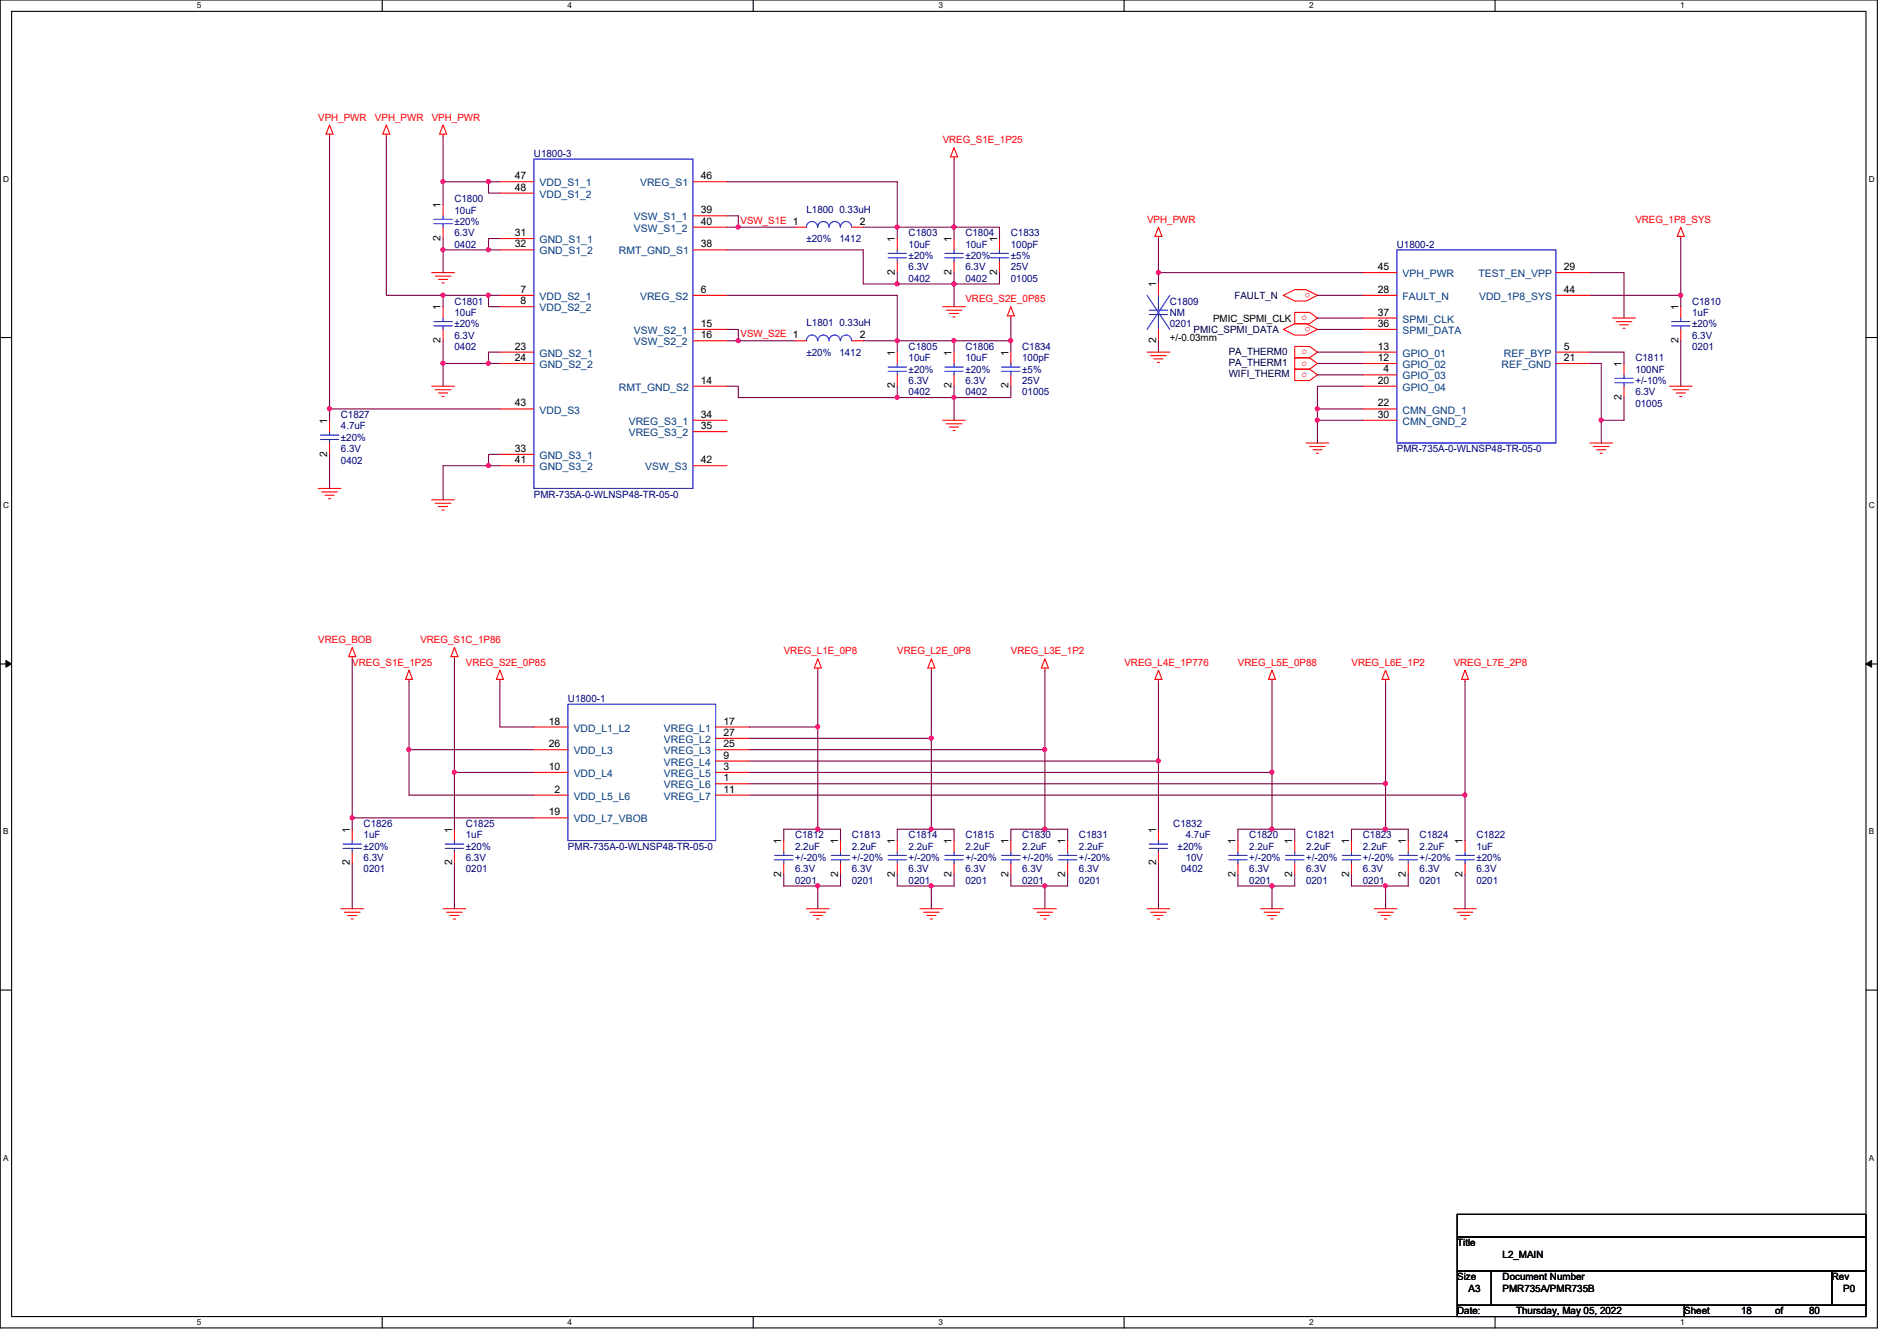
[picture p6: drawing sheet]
<svg xmlns="http://www.w3.org/2000/svg" width="297mm" height="210mm" viewBox="0 0 297 210" stroke-linecap="round" stroke-linejoin="round" font-family="sans-serif">
<path d="M0 0h294v207.9h-294zM1.8 1.8h290.4v204.3h-290.4z" fill="none" stroke="#000" stroke-width=".17"/>
<g fill="#fff">
<path d="M30.8 .2h.7v1.4h-.7z"/>
<path d="M30.8 206.2h.7v1.4h-.7z"/>
</g>
<path d="M59.9 0v1.8M59.9 206.1v1.8" fill="none" stroke="#000" stroke-width=".17"/>
<g fill="#fff">
<path d="M88.9 .2h.6v1.4h-.6z"/>
<path d="M88.9 206.2h.6v1.4h-.6z"/>
</g>
<path d="M117.9 0v1.8M117.9 206.1v1.8" fill="none" stroke="#000" stroke-width=".17"/>
<g fill="#fff">
<path d="M146.9 .2h.7v1.4h-.7z"/>
<path d="M146.9 206.2h.7v1.4h-.7z"/>
</g>
<path d="M176 0v1.8M176 206.1v1.8" fill="none" stroke="#000" stroke-width=".17"/>
<g fill="#fff">
<path d="M205 .2h.7v1.4h-.7z"/>
<path d="M205 206.2h.7v1.4h-.7z"/>
</g>
<path d="M234.1 0v1.8M234.1 206.1v1.8" fill="none" stroke="#000" stroke-width=".17"/>
<g fill="#fff">
<path d="M263.1 .2h.7v1.4h-.7z"/>
<path d="M263.1 206.2h.7v1.4h-.7z"/>
<path d="M.5 27.3h.9v1.4h-.9z"/>
<path d="M292.6 27.3h.9v1.4h-.9z"/>
<path d="M.5 78.4h.9v1.4h-.9z"/>
<path d="M292.6 78.4h.9v1.4h-.9z"/>
</g>
<path d="M0 52.8h1.8M292.2 52.8h1.8" fill="none" stroke="#000" stroke-width=".17"/>
<g fill="#fff">
<path d="M.5 129.5h.8v1.4h-.8z"/>
<path d="M292.6 129.5h.9v1.4h-.9z"/>
</g>
<path d="M0 103.9h1.8M292.2 103.9h1.8" fill="none" stroke="#000" stroke-width=".17"/>
<path d="M.9 103.4l.9 .5-.9 .5zM292.2 103.9l.9-.5v1z" fill="#000"/>
<path d="M.9 103.4l.9 .5-.9 .5zM292.2 103.9l.9-.5v1z" fill="none" stroke="#000" stroke-width=".16"/>
<g fill="#fff">
<path d="M.5 180.5h.8v1.4h-.8z"/>
<path d="M292.6 180.5h.9v1.4h-.9z"/>
</g>
<path d="M0 155h1.8M292.2 155h1.8M228.2 190.1h64v3.5h-64zM228.2 193.6h64v5.4h-64zM228.2 199h5.3v5.3h-5.3zM233.5 199h53.3v5.3h-53.3zM286.8 199h5.4v5.3h-5.4zM228.2 204.3h35.5v1.8h-35.5zM263.7 204.3h28.5v1.8h-28.5z" fill="none" stroke="#000" stroke-width=".17"/>
<g fill="none" stroke="#f00" stroke-width=".17">
<path d="M51.6 19.6l.6 1.4h-1.1zM60.5 19.6l.5 1.4h-1.1zM69.4 19.6l.5 1.4h-1.1zM51.6 21v.3M60.5 21v.3M69.4 21v.3M69.4 32v1.8M69.4 35.6v1.7M78.3 28.4h5.3M78.3 30.2h5.3M78.3 37.3h5.3M78.3 39.1h5.3"/>
<path d="M108.5 28.4h5.3M108.5 33.8h5.3M108.5 35.6h5.3M108.5 39.1h5.3M124.5 35.6h1.8M133.4 35.6h1.8M140.5 37.3v1.8M149.4 23.1l.5 1.5h-1.1zM149.4 24.6v.3M149.4 37.3v1.8M156.5 37.3v1.8M181.4 35.6l.5 1.4h-1.1z"/>
<path d="M181.4 37v.3M263.2 35.6l.5 1.4h-1.1zM263.2 37v.3M67.6 42.7h3.6M68.2 43.2h2.4M68.7 43.7h1.4M69.2 44.3h.4M69.4 48v1.8M69.4 51.6v1.7M78.3 46.2h5.3M78.3 48h5.3M78.3 55.1h5.3"/>
<path d="M78.3 56.9h5.3M108.5 46.2h5.3M108.5 51.6h5.3M108.5 53.3h5.3M124.5 53.3h1.8M133.4 53.3h1.8M140.5 55.1v1.8M140.5 58.7v1.8M140.5 40.9v1.8M147.6 48h3.6M148.2 48.6h2.4M148.7 49.1h1.4"/>
<path d="M149.2 49.6h.4M149.4 40.9v1.8M149.4 55.1v1.8M149.4 58.7v1.8M156.5 40.9v1.8M158.3 48l.5 1.4h-1.1zM158.3 49.4v.4M158.3 55.1v1.8M158.3 58.7v1.8M179.6 55.1h3.6M180.2 55.7h2.4M180.7 56.2h1.4"/>
<path d="M181.2 56.7h.4M181.4 44.4v1.8M181.4 51.6v1.7M201 46.2l1.7-.9h1.8l1.8 .9-1.8 .9h-1.8zM201 51.6l1.7-.9h1.8l1.8 .9-1.8 .9h-1.8zM202.7 48.9h2.4l1.2 .9-1.2 .9h-2.4zM202.7 57.8h2.4l1.2 .9-1.2 .9h-2.4zM202.7 54.2h2.4l1.2 .9-1.2 .9h-2.4zM205.1 56l1.2 .9-1.2 .9M205.1 56h-2.4v1.8h2.4M213.4 42.7h5.3M213.4 46.2h5.3"/>
<path d="M213.4 49.8h5.3M213.4 51.6h5.3M213.4 55.1h5.3M213.4 56.9h5.3M213.4 58.7h5.3M243.6 42.7h5.4M243.6 46.2h5.4M243.6 55.1h5.4M243.6 56.9h5.4M252.5 49.8h3.6M253.1 50.3h2.4M253.6 50.8h1.4"/>
<path d="M254.1 51.4h.4M254.3 56.9v1.8M263.2 48v1.8M263.2 51.6v1.7M49.8 76.5h3.6M50.4 77h2.4M50.9 77.5h1.4M51.4 78.1h.4M51.6 65.8v1.8M51.6 69.3v1.8M67.6 60.5h3.6M67.6 78.2h3.6"/>
<path d="M68.2 61h2.4M68.2 78.8h2.4M68.7 61.5h1.4M68.7 79.3h1.4M69.2 62.1h.4M69.2 79.8h.4M78.3 64h5.3M78.3 71.1h5.3M78.3 72.9h5.3M108.5 60.5h5.3M108.5 65.8h5.3M108.5 67.6h5.3"/>
<path d="M108.5 72.9h5.3M147.6 65.8h3.6M148.2 66.3h2.4M148.7 66.8h1.4M149.2 67.4h.4M204.5 69.3h3.6M205.1 69.9h2.4M205.6 70.4h1.4M206.1 71h.4M213.4 60.5h5.3M213.4 64h5.3M213.4 65.8h5.3"/>
<path d="M249 69.3h3.5M249.5 69.9h2.5M250 70.4h1.5M250.6 71h.3M254.3 60.5v1.7M261.4 60.5h3.6M262 61h2.4M262.5 61.5h1.4M263 62.1h.4M55.2 101.3l.5 1.5h-1.1zM55.2 102.8v.3M64 104.9l.6 1.4h-1.1z"/>
<path d="M64 106.3v.4M71.2 101.3l.5 1.5h-1.1zM71.2 102.8v.3M78.3 104.9l.5 1.4h-1.1zM78.3 106.3v.4M83.6 113.8h5.3M83.6 117.3h5.3M112.1 113.8h5.3M112.1 115.6h5.3M112.1 117.3h5.3M112.1 119.1h5.3M128.1 103.1l.5 1.5h-1.1z"/>
<path d="M128.1 104.6v.3M145.8 103.1l.6 1.5h-1.1zM145.8 104.6v.3M163.6 104.6v.3M163.6 103.1l.6 1.5h-1.1zM181.4 104.9l.5 1.4h-1.1zM181.4 106.3v.4M199.2 104.9l.5 1.4h-1.1zM199.2 106.3v.4M217 104.9l.5 1.4h-1.1zM217 106.3v.4M229.4 104.9l.6 1.4h-1.1z"/>
<path d="M229.4 106.3v.4M55.2 129.8v1.8M55.2 133.3v1.8M71.2 129.8v1.8M71.2 133.3v1.8M83.6 120.9h5.3M83.6 124.5h5.3M83.6 128h5.3M112.1 120.9h5.3M112.1 122.7h5.3M112.1 124.5h5.3M122.7 131.6v1.7"/>
<path d="M122.7 135.1v1.8M131.6 131.6v1.7M131.6 135.1v1.8M140.5 131.6v1.7M140.5 135.1v1.8M149.4 131.6v1.7M149.4 135.1v1.8M158.3 131.6v1.7M158.3 135.1v1.8M167.2 131.6v1.7M167.2 135.1v1.8M181.4 129.8v1.8"/>
<path d="M181.4 133.3v1.8M193.8 131.6v1.7M193.8 135.1v1.8M202.7 131.6v1.7M202.7 135.1v1.8M211.6 131.6v1.7M211.6 135.1v1.8M220.5 131.6v1.7M220.5 135.1v1.8M229.4 131.6v1.7M229.4 135.1v1.8M53.4 142.2h3.5"/>
<path d="M53.9 142.8h2.5M54.4 143.3h1.5M55 143.8h.3M69.4 142.2h3.5M69.9 142.8h2.5M70.4 143.3h1.5M71 143.8h.3M126.3 142.2h3.5M126.8 142.8h2.5M127.3 143.3h1.5M127.9 143.8h.3M144.1 142.2h3.5"/>
<path d="M144.6 142.8h2.5M145.1 143.3h1.5M145.7 143.8h.3M161.8 142.2h3.6M162.4 142.8h2.4M162.9 143.3h1.4M163.4 143.8h.4M179.6 142.2h3.6M180.2 142.8h2.4M180.7 143.3h1.4M181.2 143.8h.4M197.4 142.2h3.6"/>
<path d="M197.9 142.8h2.5M198.5 143.3h1.4M199 143.8h.3M215.2 142.2h3.5M215.7 142.8h2.5M216.2 143.3h1.5M216.8 143.8h.3M227.6 142.2h3.6M228.2 142.8h2.4M228.7 143.3h1.4M229.2 143.8h.4"/>
</g>
<g fill="none" stroke="#00f" stroke-width=".17">
<path d="M67.9 34.3h2.9M67.9 35h2.9M69.4 33.8v.5M69.4 35v.6M83.6 24.9h24.9v51.6h-24.9zM126.3 35.6a.87 .87 0 0 1 .8-.9 .87 .87 0 0 1 .9 .9M128.1 35.6a.87 .87 0 0 1 .8-.9 .87 .87 0 0 1 .9 .9M129.8 35.6a.87 .87 0 0 1 .9-.9 .87 .87 0 0 1 .9 .9M131.6 35.6a.87 .87 0 0 1 .9-.9 .87 .87 0 0 1 .8 .9M139.1 39.7h2.8M140.5 39.1v.6M148 39.7h2.8"/>
<path d="M149.4 39.1v.6M155.1 39.7h2.8M156.5 39.1v.6M218.7 39.1h24.9v30.2h-24.9zM67.9 50.3h2.9M67.9 51h2.9M69.4 49.8v.5M69.4 51v.6M126.3 53.3a.87 .87 0 0 1 .8-.8 .87 .87 0 0 1 .9 .8M128.1 53.3a.87 .87 0 0 1 .8-.8 .87 .87 0 0 1 .9 .8M129.8 53.3a.87 .87 0 0 1 .9-.8 .87 .87 0 0 1 .9 .8M131.6 53.3a.87 .87 0 0 1 .9-.8 .87 .87 0 0 1 .8 .8"/>
<path d="M139.1 57.4h2.8M139.1 58.1h2.8M139.1 40.3h2.8M140.5 56.9v.5M140.5 58.1v.6M140.5 40.3v.6M148 40.3h2.8M148 57.4h2.8M148 58.1h2.8M149.4 40.3v.6M149.4 56.9v.5M149.4 58.1v.6"/>
<path d="M155.1 40.3h2.8M156.5 40.3v.6M156.8 57.4h2.9M156.8 58.1h2.9M158.3 56.9v.5M158.3 58.1v.6M179.6 46.2l3.6 5.4M180 48.6h2.8M180 49.2h2.8M181.4 46.2v2.4M181.4 49.2v2.4M183.2 46.2l-3.6 5.4"/>
<path d="M252.9 59.2h2.8M252.9 59.9h2.8M254.3 58.7v.5M254.3 59.9v.6M261.7 50.3h2.9M261.7 51h2.9M263.2 49.8v.5M263.2 51v.6M50.2 68.1h2.8M50.2 68.8h2.8M51.6 67.6v.5M51.6 68.8v.5"/>
<path d="M88.9 110.2h23.2v21.4h-23.2zM53.7 132.1h2.9M53.7 132.8h2.9M55.2 131.6v.5M55.2 132.8v.6M69.7 132.1h2.9M69.7 132.8h2.9M71.2 131.6v.5M71.2 132.8v.6M121.3 133.9h2.9M121.3 134.6h2.9M122.7 133.3v.6"/>
<path d="M122.7 134.6v.5M130.2 133.9h2.9M130.2 134.6h2.9M131.6 133.3v.6M131.6 134.6v.5M139.1 133.9h2.8M139.1 134.6h2.8M140.5 133.3v.6M140.5 134.6v.5M148 133.9h2.8M148 134.6h2.8M149.4 133.3v.6"/>
<path d="M149.4 134.6v.5M156.8 133.9h2.9M156.8 134.6h2.9M158.3 133.3v.6M158.3 134.6v.5M165.7 133.9h2.9M165.7 134.6h2.9M167.2 133.3v.6M167.2 134.6v.5M180 132.1h2.8M180 132.8h2.8M181.4 131.6v.5"/>
<path d="M181.4 132.8v.6M192.4 133.9h2.9M192.4 134.6h2.9M193.8 133.3v.6M193.8 134.6v.5M201.3 133.9h2.9M201.3 134.6h2.9M202.7 133.3v.6M202.7 134.6v.5M210.2 133.9h2.9M210.2 134.6h2.9M211.6 133.3v.6"/>
<path d="M211.6 134.6v.5M219.1 133.9h2.9M219.1 134.6h2.9M220.5 133.3v.6M220.5 134.6v.5M228 133.9h2.8M228 134.6h2.8M229.4 133.3v.6M229.4 134.6v.5"/>
</g>
<path d="M69.4 37.3v1.8M69.4 21.3v7.1h7.1M69.4 53.3v3.6" fill="none" stroke="#800040" stroke-width=".17"/>
<circle cx="76.5" cy="28.4" r=".32" fill="#f0f"/>
<circle cx="76.5" cy="28.4" r=".32" fill="none" stroke="#f0f" stroke-width=".17"/>
<circle cx="69.4" cy="28.4" r=".32" fill="#f0f"/>
<circle cx="69.4" cy="28.4" r=".32" fill="none" stroke="#f0f" stroke-width=".17"/>
<path d="M69.4 28.4v3.6M76.5 37.3v1.8h-7.1M78.3 28.4h-1.8v1.8h1.8" fill="none" stroke="#800040" stroke-width=".17"/>
<circle cx="76.5" cy="39.1" r=".32" fill="#f0f"/>
<circle cx="76.5" cy="39.1" r=".32" fill="none" stroke="#f0f" stroke-width=".17"/>
<circle cx="69.4" cy="39.1" r=".32" fill="#f0f"/>
<circle cx="69.4" cy="39.1" r=".32" fill="none" stroke="#f0f" stroke-width=".17"/>
<path d="M60.5 21.3v24.9h8.9M69.4 39.1v3.6M69.4 46.2v1.8M69.4 46.2h7.1" fill="none" stroke="#800040" stroke-width=".17"/>
<circle cx="76.5" cy="46.2" r=".32" fill="#f0f"/>
<circle cx="76.5" cy="46.2" r=".32" fill="none" stroke="#f0f" stroke-width=".17"/>
<circle cx="69.4" cy="46.2" r=".32" fill="#f0f"/>
<circle cx="69.4" cy="46.2" r=".32" fill="none" stroke="#f0f" stroke-width=".17"/>
<path d="M78.3 46.2h-1.8v1.8h1.8M78.3 55.1h-1.8v1.8h-7.1" fill="none" stroke="#800040" stroke-width=".17"/>
<circle cx="76.5" cy="56.9" r=".32" fill="#f0f"/>
<circle cx="76.5" cy="56.9" r=".32" fill="none" stroke="#f0f" stroke-width=".17"/>
<circle cx="69.4" cy="56.9" r=".32" fill="#f0f"/>
<circle cx="69.4" cy="56.9" r=".32" fill="none" stroke="#f0f" stroke-width=".17"/>
<path d="M51.6 21.3v42.7M69.4 56.9v3.6M76.5 56.9h1.8M78.3 71.1h-1.8v1.8h-7.1" fill="none" stroke="#800040" stroke-width=".17"/>
<circle cx="76.5" cy="72.9" r=".32" fill="#f0f"/>
<circle cx="76.5" cy="72.9" r=".32" fill="none" stroke="#f0f" stroke-width=".17"/>
<path d="M76.5 37.3h1.8M76.5 39.1h1.8M113.8 35.6h1.8M69.4 72.9v5.3M76.5 72.9h1.8" fill="none" stroke="#800040" stroke-width=".17"/>
<circle cx="115.6" cy="35.5" r=".32" fill="#f0f"/>
<circle cx="115.6" cy="35.5" r=".32" fill="none" stroke="#f0f" stroke-width=".17"/>
<path d="M113.8 28.4h26.7v7.2M113.8 33.8h1.8v1.8h8.9M135.2 35.6h5.3M140.5 35.6v1.7M140.5 35.6h8.9" fill="none" stroke="#800040" stroke-width=".17"/>
<circle cx="149.4" cy="35.5" r=".32" fill="#f0f"/>
<circle cx="149.4" cy="35.5" r=".32" fill="none" stroke="#f0f" stroke-width=".17"/>
<circle cx="140.5" cy="35.5" r=".32" fill="#f0f"/>
<circle cx="140.5" cy="35.5" r=".32" fill="none" stroke="#f0f" stroke-width=".17"/>
<path d="M149.4 35.6v1.7M140.5 42.7v1.7h8.9" fill="none" stroke="#800040" stroke-width=".17"/>
<circle cx="149.4" cy="44.4" r=".32" fill="#f0f"/>
<circle cx="149.4" cy="44.4" r=".32" fill="none" stroke="#f0f" stroke-width=".17"/>
<circle cx="140.5" cy="44.4" r=".32" fill="#f0f"/>
<circle cx="140.5" cy="44.4" r=".32" fill="none" stroke="#f0f" stroke-width=".17"/>
<path d="M113.8 39.1h21.4v5.3h5.3M113.8 46.2h26.7v7.1M113.8 53.3h1.8M149.4 42.7v1.7" fill="none" stroke="#800040" stroke-width=".17"/>
<circle cx="115.6" cy="53.3" r=".32" fill="#f0f"/>
<circle cx="115.6" cy="53.3" r=".32" fill="none" stroke="#f0f" stroke-width=".17"/>
<path d="M113.8 51.6h1.8v1.7h8.9M135.2 53.3h5.3M140.5 53.3v1.8M140.5 53.3h8.9" fill="none" stroke="#800040" stroke-width=".17"/>
<circle cx="149.4" cy="53.3" r=".32" fill="#f0f"/>
<circle cx="149.4" cy="53.3" r=".32" fill="none" stroke="#f0f" stroke-width=".17"/>
<circle cx="140.5" cy="53.3" r=".32" fill="#f0f"/>
<circle cx="140.5" cy="53.3" r=".32" fill="none" stroke="#f0f" stroke-width=".17"/>
<path d="M149.4 53.3v1.8M113.8 60.5h1.8v1.7h24.9M140.5 60.5v1.7M149.4 60.5v1.7h-8.9" fill="none" stroke="#800040" stroke-width=".17"/>
<circle cx="149.4" cy="62.2" r=".32" fill="#f0f"/>
<circle cx="149.4" cy="62.2" r=".32" fill="none" stroke="#f0f" stroke-width=".17"/>
<circle cx="140.5" cy="62.2" r=".32" fill="#f0f"/>
<circle cx="140.5" cy="62.2" r=".32" fill="none" stroke="#f0f" stroke-width=".17"/>
<g fill="none" stroke="#800040" stroke-width=".17">
<path d="M149.4 24.9v10.7M181.4 37.3v5.4M149.4 44.5v3.5M158.3 49.8v3.5h-8.9M181.4 53.3v1.8M206.3 51.6h7.1M206.3 55.1h7.1M206.3 56.9h7.1M206.3 46.2h7.1M206.3 49.8h7.1M149.4 62.2v3.6M206.3 64v1.8"/>
<path d="M206.3 65.8v3.5M206.3 65.8h7.1"/>
</g>
<circle cx="206.3" cy="65.8" r=".32" fill="#f0f"/>
<circle cx="206.3" cy="65.8" r=".32" fill="none" stroke="#f0f" stroke-width=".17"/>
<path d="M181.4 42.7h32M206.3 64h7.1" fill="none" stroke="#800040" stroke-width=".17"/>
<circle cx="181.4" cy="42.6" r=".32" fill="#f0f"/>
<circle cx="181.4" cy="42.6" r=".32" fill="none" stroke="#f0f" stroke-width=".17"/>
<path d="M249 42.7h5.3v7.1M249 46.2h14.2M263.2 53.3v7.2" fill="none" stroke="#800040" stroke-width=".17"/>
<circle cx="263.2" cy="46.2" r=".32" fill="#f0f"/>
<circle cx="263.2" cy="46.2" r=".32" fill="none" stroke="#f0f" stroke-width=".17"/>
<path d="M263.2 37.3v10.7M249 56.9h1.7v12.4M249 55.1h5.3v1.8M254.3 62.2v3.6" fill="none" stroke="#800040" stroke-width=".17"/>
<circle cx="250.7" cy="65.8" r=".32" fill="#f0f"/>
<circle cx="250.7" cy="65.8" r=".32" fill="none" stroke="#f0f" stroke-width=".17"/>
<path d="M250.7 65.8h3.6M122.7 136.9v1.8h5.4M128.1 129.8h-5.4v1.8M128.1 138.7v3.5M131.6 136.9v1.8h-3.5M131.6 129.8v1.8" fill="none" stroke="#800040" stroke-width=".17"/>
<circle cx="128" cy="138.7" r=".32" fill="#f0f"/>
<circle cx="128" cy="138.7" r=".32" fill="none" stroke="#f0f" stroke-width=".17"/>
<path d="M140.5 136.9v1.8h5.3M145.8 129.8h-5.3v1.8M145.8 138.7v3.5M149.4 129.8v1.8M149.4 136.9v1.8h-3.6" fill="none" stroke="#800040" stroke-width=".17"/>
<circle cx="145.8" cy="138.7" r=".32" fill="#f0f"/>
<circle cx="145.8" cy="138.7" r=".32" fill="none" stroke="#f0f" stroke-width=".17"/>
<path d="M181.4 135.1v7.1M199.2 129.8h-5.4v1.8" fill="none" stroke="#800040" stroke-width=".17"/>
<circle cx="199.2" cy="129.8" r=".32" fill="#f0f"/>
<circle cx="199.2" cy="129.8" r=".32" fill="none" stroke="#f0f" stroke-width=".17"/>
<path d="M193.8 136.9v1.8h5.4M199.2 138.7v3.5M202.7 129.8v1.8M202.7 136.9v1.8h-3.5" fill="none" stroke="#800040" stroke-width=".17"/>
<circle cx="199.2" cy="138.7" r=".32" fill="#f0f"/>
<circle cx="199.2" cy="138.7" r=".32" fill="none" stroke="#f0f" stroke-width=".17"/>
<path d="M117.4 113.8h10.7v16M229.4 136.9v5.3" fill="none" stroke="#800040" stroke-width=".17"/>
<circle cx="128" cy="129.8" r=".32" fill="#f0f"/>
<circle cx="128" cy="129.8" r=".32" fill="none" stroke="#f0f" stroke-width=".17"/>
<path d="M117.4 115.6h28.4v14.2h3.6M128.1 129.8h3.5" fill="none" stroke="#800040" stroke-width=".17"/>
<circle cx="145.8" cy="129.8" r=".32" fill="#f0f"/>
<circle cx="145.8" cy="129.8" r=".32" fill="none" stroke="#f0f" stroke-width=".17"/>
<path d="M117.4 119.1h64" fill="none" stroke="#800040" stroke-width=".17"/>
<circle cx="181.4" cy="119.1" r=".32" fill="#f0f"/>
<circle cx="181.4" cy="119.1" r=".32" fill="none" stroke="#f0f" stroke-width=".17"/>
<path d="M181.4 119.1v10.7M117.4 120.9h81.8" fill="none" stroke="#800040" stroke-width=".17"/>
<circle cx="199.2" cy="120.9" r=".32" fill="#f0f"/>
<circle cx="199.2" cy="120.9" r=".32" fill="none" stroke="#f0f" stroke-width=".17"/>
<path d="M199.2 120.9v8.9h3.5M211.6 136.9v1.8h5.4M217 129.8h-5.4v1.8M220.5 129.8v1.8M220.5 136.9v1.8" fill="none" stroke="#800040" stroke-width=".17"/>
<circle cx="216.9" cy="138.7" r=".32" fill="#f0f"/>
<circle cx="216.9" cy="138.7" r=".32" fill="none" stroke="#f0f" stroke-width=".17"/>
<path d="M117.4 122.7h99.6M220.5 138.7h-3.5v3.5" fill="none" stroke="#800040" stroke-width=".17"/>
<circle cx="216.9" cy="122.7" r=".32" fill="#f0f"/>
<circle cx="216.9" cy="122.7" r=".32" fill="none" stroke="#f0f" stroke-width=".17"/>
<path d="M217 122.7v7.1h3.5" fill="none" stroke="#800040" stroke-width=".17"/>
<circle cx="216.9" cy="129.8" r=".32" fill="#f0f"/>
<circle cx="216.9" cy="129.8" r=".32" fill="none" stroke="#f0f" stroke-width=".17"/>
<path d="M117.4 124.5h112" fill="none" stroke="#800040" stroke-width=".17"/>
<circle cx="229.4" cy="124.4" r=".32" fill="#f0f"/>
<circle cx="229.4" cy="124.4" r=".32" fill="none" stroke="#f0f" stroke-width=".17"/>
<path d="M128.1 104.9v8.9M229.4 124.5v7.1" fill="none" stroke="#800040" stroke-width=".17"/>
<circle cx="128" cy="113.8" r=".32" fill="#f0f"/>
<circle cx="128" cy="113.8" r=".32" fill="none" stroke="#f0f" stroke-width=".17"/>
<path d="M145.8 104.9v10.7" fill="none" stroke="#800040" stroke-width=".17"/>
<circle cx="145.8" cy="115.5" r=".32" fill="#f0f"/>
<circle cx="145.8" cy="115.5" r=".32" fill="none" stroke="#f0f" stroke-width=".17"/>
<path d="M64 117.3h19.6M78.3 106.7v7.1h5.3M181.4 106.7v12.4M199.2 106.7v14.2M217 106.7v16M229.4 106.7v17.8" fill="none" stroke="#800040" stroke-width=".17"/>
<circle cx="64" cy="117.3" r=".32" fill="#f0f"/>
<circle cx="64" cy="117.3" r=".32" fill="none" stroke="#f0f" stroke-width=".17"/>
<path d="M71.2 103.1v17.8h12.4" fill="none" stroke="#800040" stroke-width=".17"/>
<circle cx="71.1" cy="120.9" r=".32" fill="#f0f"/>
<circle cx="71.1" cy="120.9" r=".32" fill="none" stroke="#f0f" stroke-width=".17"/>
<path d="M55.2 103.1v24.9h28.4M64 106.7v10.6M64 124.5h19.6" fill="none" stroke="#800040" stroke-width=".17"/>
<circle cx="55.1" cy="128" r=".32" fill="#f0f"/>
<circle cx="55.1" cy="128" r=".32" fill="none" stroke="#f0f" stroke-width=".17"/>
<path d="M181.4 42.7v1.7M78.3 64h-26.7v1.8M55.2 135.1v7.1M55.2 128v1.8M71.2 135.1v7.1M71.2 120.9v8.9" fill="none" stroke="#800040" stroke-width=".17"/>
<circle cx="51.6" cy="64" r=".32" fill="#f0f"/>
<circle cx="51.6" cy="64" r=".32" fill="none" stroke="#f0f" stroke-width=".17"/>
<path d="M51.6 71.1v5.4M64 117.3v7.2M117.4 117.3h46.2" fill="none" stroke="#800040" stroke-width=".17"/>
<circle cx="163.6" cy="117.3" r=".32" fill="#f0f"/>
<circle cx="163.6" cy="117.3" r=".32" fill="none" stroke="#f0f" stroke-width=".17"/>
<path d="M163.6 117.3v12.5" fill="none" stroke="#800040" stroke-width=".17"/>
<circle cx="163.6" cy="129.8" r=".32" fill="#f0f"/>
<circle cx="163.6" cy="129.8" r=".32" fill="none" stroke="#f0f" stroke-width=".17"/>
<path d="M158.3 131.6v-1.8h8.9v1.8M158.3 136.9v1.8h5.3M163.6 138.7v3.5M167.2 136.9v1.8h-3.6" fill="none" stroke="#800040" stroke-width=".17"/>
<circle cx="163.6" cy="138.7" r=".32" fill="#f0f"/>
<circle cx="163.6" cy="138.7" r=".32" fill="none" stroke="#f0f" stroke-width=".17"/>
<path d="M149.4 35.6h7.1v1.7M156.5 42.7v1.7h-7.1M158.3 53.3v1.8M206.3 58.7h7.1M163.6 104.9v12.4" fill="none" stroke="#800040" stroke-width=".17"/>
<circle cx="158.3" cy="53.3" r=".32" fill="#f0f"/>
<circle cx="158.3" cy="53.3" r=".32" fill="none" stroke="#f0f" stroke-width=".17"/>
<path d="M158.3 60.5v1.7h-8.9M213.4 60.5h-7.1v3.5" fill="none" stroke="#800040" stroke-width=".17"/>
<circle cx="206.3" cy="64" r=".32" fill="#f0f"/>
<circle cx="206.3" cy="64" r=".32" fill="none" stroke="#f0f" stroke-width=".17"/>
<circle cx="76.5" cy="28.4" r=".32" fill="#f0f"/>
<circle cx="76.5" cy="28.4" r=".32" fill="none" stroke="#f0f" stroke-width=".17"/>
<circle cx="69.4" cy="28.4" r=".32" fill="#f0f"/>
<circle cx="69.4" cy="28.4" r=".32" fill="none" stroke="#f0f" stroke-width=".17"/>
<circle cx="76.5" cy="39.1" r=".32" fill="#f0f"/>
<circle cx="76.5" cy="39.1" r=".32" fill="none" stroke="#f0f" stroke-width=".17"/>
<circle cx="69.4" cy="39.1" r=".32" fill="#f0f"/>
<circle cx="69.4" cy="39.1" r=".32" fill="none" stroke="#f0f" stroke-width=".17"/>
<circle cx="76.5" cy="46.2" r=".32" fill="#f0f"/>
<circle cx="76.5" cy="46.2" r=".32" fill="none" stroke="#f0f" stroke-width=".17"/>
<circle cx="69.4" cy="46.2" r=".32" fill="#f0f"/>
<circle cx="69.4" cy="46.2" r=".32" fill="none" stroke="#f0f" stroke-width=".17"/>
<circle cx="76.5" cy="56.9" r=".32" fill="#f0f"/>
<circle cx="76.5" cy="56.9" r=".32" fill="none" stroke="#f0f" stroke-width=".17"/>
<circle cx="69.4" cy="56.9" r=".32" fill="#f0f"/>
<circle cx="69.4" cy="56.9" r=".32" fill="none" stroke="#f0f" stroke-width=".17"/>
<circle cx="76.5" cy="72.9" r=".32" fill="#f0f"/>
<circle cx="76.5" cy="72.9" r=".32" fill="none" stroke="#f0f" stroke-width=".17"/>
<circle cx="115.6" cy="35.5" r=".32" fill="#f0f"/>
<circle cx="115.6" cy="35.5" r=".32" fill="none" stroke="#f0f" stroke-width=".17"/>
<circle cx="149.4" cy="35.5" r=".32" fill="#f0f"/>
<circle cx="149.4" cy="35.5" r=".32" fill="none" stroke="#f0f" stroke-width=".17"/>
<circle cx="140.5" cy="35.5" r=".32" fill="#f0f"/>
<circle cx="140.5" cy="35.5" r=".32" fill="none" stroke="#f0f" stroke-width=".17"/>
<circle cx="149.4" cy="44.4" r=".32" fill="#f0f"/>
<circle cx="149.4" cy="44.4" r=".32" fill="none" stroke="#f0f" stroke-width=".17"/>
<circle cx="140.5" cy="44.4" r=".32" fill="#f0f"/>
<circle cx="140.5" cy="44.4" r=".32" fill="none" stroke="#f0f" stroke-width=".17"/>
<circle cx="115.6" cy="53.3" r=".32" fill="#f0f"/>
<circle cx="115.6" cy="53.3" r=".32" fill="none" stroke="#f0f" stroke-width=".17"/>
<circle cx="149.4" cy="53.3" r=".32" fill="#f0f"/>
<circle cx="149.4" cy="53.3" r=".32" fill="none" stroke="#f0f" stroke-width=".17"/>
<circle cx="140.5" cy="53.3" r=".32" fill="#f0f"/>
<circle cx="140.5" cy="53.3" r=".32" fill="none" stroke="#f0f" stroke-width=".17"/>
<circle cx="149.4" cy="62.2" r=".32" fill="#f0f"/>
<circle cx="149.4" cy="62.2" r=".32" fill="none" stroke="#f0f" stroke-width=".17"/>
<circle cx="140.5" cy="62.2" r=".32" fill="#f0f"/>
<circle cx="140.5" cy="62.2" r=".32" fill="none" stroke="#f0f" stroke-width=".17"/>
<circle cx="206.3" cy="65.8" r=".32" fill="#f0f"/>
<circle cx="206.3" cy="65.8" r=".32" fill="none" stroke="#f0f" stroke-width=".17"/>
<circle cx="181.4" cy="42.6" r=".32" fill="#f0f"/>
<circle cx="181.4" cy="42.6" r=".32" fill="none" stroke="#f0f" stroke-width=".17"/>
<circle cx="263.2" cy="46.2" r=".32" fill="#f0f"/>
<circle cx="263.2" cy="46.2" r=".32" fill="none" stroke="#f0f" stroke-width=".17"/>
<circle cx="250.7" cy="65.8" r=".32" fill="#f0f"/>
<circle cx="250.7" cy="65.8" r=".32" fill="none" stroke="#f0f" stroke-width=".17"/>
<circle cx="128" cy="138.7" r=".32" fill="#f0f"/>
<circle cx="128" cy="138.7" r=".32" fill="none" stroke="#f0f" stroke-width=".17"/>
<circle cx="145.8" cy="138.7" r=".32" fill="#f0f"/>
<circle cx="145.8" cy="138.7" r=".32" fill="none" stroke="#f0f" stroke-width=".17"/>
<circle cx="199.2" cy="129.8" r=".32" fill="#f0f"/>
<circle cx="199.2" cy="129.8" r=".32" fill="none" stroke="#f0f" stroke-width=".17"/>
<circle cx="199.2" cy="138.7" r=".32" fill="#f0f"/>
<circle cx="199.2" cy="138.7" r=".32" fill="none" stroke="#f0f" stroke-width=".17"/>
<circle cx="128" cy="129.8" r=".32" fill="#f0f"/>
<circle cx="128" cy="129.8" r=".32" fill="none" stroke="#f0f" stroke-width=".17"/>
<circle cx="145.8" cy="129.8" r=".32" fill="#f0f"/>
<circle cx="145.8" cy="129.8" r=".32" fill="none" stroke="#f0f" stroke-width=".17"/>
<circle cx="181.4" cy="119.1" r=".32" fill="#f0f"/>
<circle cx="181.4" cy="119.1" r=".32" fill="none" stroke="#f0f" stroke-width=".17"/>
<circle cx="199.2" cy="120.9" r=".32" fill="#f0f"/>
<circle cx="199.2" cy="120.9" r=".32" fill="none" stroke="#f0f" stroke-width=".17"/>
<circle cx="216.9" cy="138.7" r=".32" fill="#f0f"/>
<circle cx="216.9" cy="138.7" r=".32" fill="none" stroke="#f0f" stroke-width=".17"/>
<circle cx="216.9" cy="122.7" r=".32" fill="#f0f"/>
<circle cx="216.9" cy="122.7" r=".32" fill="none" stroke="#f0f" stroke-width=".17"/>
<circle cx="216.9" cy="129.8" r=".32" fill="#f0f"/>
<circle cx="216.9" cy="129.8" r=".32" fill="none" stroke="#f0f" stroke-width=".17"/>
<circle cx="229.4" cy="124.4" r=".32" fill="#f0f"/>
<circle cx="229.4" cy="124.4" r=".32" fill="none" stroke="#f0f" stroke-width=".17"/>
<circle cx="128" cy="113.8" r=".32" fill="#f0f"/>
<circle cx="128" cy="113.8" r=".32" fill="none" stroke="#f0f" stroke-width=".17"/>
<circle cx="145.8" cy="115.5" r=".32" fill="#f0f"/>
<circle cx="145.8" cy="115.5" r=".32" fill="none" stroke="#f0f" stroke-width=".17"/>
<circle cx="64" cy="117.3" r=".32" fill="#f0f"/>
<circle cx="64" cy="117.3" r=".32" fill="none" stroke="#f0f" stroke-width=".17"/>
<circle cx="71.1" cy="120.9" r=".32" fill="#f0f"/>
<circle cx="71.1" cy="120.9" r=".32" fill="none" stroke="#f0f" stroke-width=".17"/>
<circle cx="55.1" cy="128" r=".32" fill="#f0f"/>
<circle cx="55.1" cy="128" r=".32" fill="none" stroke="#f0f" stroke-width=".17"/>
<circle cx="51.6" cy="64" r=".32" fill="#f0f"/>
<circle cx="51.6" cy="64" r=".32" fill="none" stroke="#f0f" stroke-width=".17"/>
<circle cx="163.6" cy="117.3" r=".32" fill="#f0f"/>
<circle cx="163.6" cy="117.3" r=".32" fill="none" stroke="#f0f" stroke-width=".17"/>
<circle cx="163.6" cy="129.8" r=".32" fill="#f0f"/>
<circle cx="163.6" cy="129.8" r=".32" fill="none" stroke="#f0f" stroke-width=".17"/>
<circle cx="163.6" cy="138.7" r=".32" fill="#f0f"/>
<circle cx="163.6" cy="138.7" r=".32" fill="none" stroke="#f0f" stroke-width=".17"/>
<circle cx="158.3" cy="53.3" r=".32" fill="#f0f"/>
<circle cx="158.3" cy="53.3" r=".32" fill="none" stroke="#f0f" stroke-width=".17"/>
<circle cx="206.3" cy="64" r=".32" fill="#f0f"/>
<circle cx="206.3" cy="64" r=".32" fill="none" stroke="#f0f" stroke-width=".17"/>
<g font-size="1.6" fill="#f00">
<text x="49.8" y="18.9">VPH_PWR</text>
<text x="58.7" y="18.9">VPH_PWR</text>
<text x="67.6" y="18.9">VPH_PWR</text>
<text x="147.6" y="22.4">VREG_S1E_1P25</text>
<text x="115.9" y="35">VSW_S1E 1</text>
<text x="179.6" y="34.9">VPH_PWR</text>
<text x="256.1" y="34.9">VREG_1P8_SYS</text>
<text x="151.2" y="47.3">VREG_S2E_0P85</text>
<text x="205.2" y="45.8" transform="rotate(180 205.2 45.8)">o</text>
<text x="115.9" y="52.8">VSW_S2E 1</text>
<text x="203.8" y="50.1">o</text>
<text x="205.2" y="51.1" transform="rotate(180 205.2 51.1)">o</text>
<text x="203.8" y="59">o</text>
<text x="203.8" y="55.5">o</text>
<text x="203.8" y="57.2">o</text>
<text x="49.8" y="100.7">VREG_BOB</text>
<text x="65.8" y="100.7">VREG_S1C_1P86</text>
<text x="55.2" y="104.2">VREG_S1E_1P25</text>
<text x="72.9" y="104.2">VREG_S2E_0P85</text>
<text x="122.7" y="102.4">VREG_L1E_0P8</text>
<text x="140.5" y="102.4">VREG_L2E_0P8</text>
<text x="158.3" y="102.4">VREG_L3E_1P2</text>
<text x="176.1" y="104.2">VREG_L4E_1P776</text>
<text x="193.8" y="104.2">VREG_L5E_0P88</text>
<text x="211.6" y="104.2">VREG_L6E_1P2</text>
<text x="227.6" y="104.2">VREG_L7E_2P8</text>
</g>
<g font-size="1.6">
<text x="80.6" y="28.1">47</text>
<text x="80.6" y="29.8">48</text>
<text x="109.7" y="28.1">46</text>
<text x="69" y="32.6" transform="rotate(-90 69 32.6)">1</text>
<text x="109.7" y="33.4">39</text>
<text x="109.7" y="35.2">40</text>
<text x="134.6" y="35.2">2</text>
<text x="69" y="37.7" transform="rotate(-90 69 37.7)">2</text>
<text x="80.6" y="37">31</text>
<text x="80.6" y="38.7">32</text>
<text x="109.7" y="38.7">38</text>
<text x="140.1" y="37.9" transform="rotate(-90 140.1 37.9)">1</text>
<text x="149" y="37.9" transform="rotate(-90 149 37.9)">1</text>
<text x="156.1" y="37.9" transform="rotate(-90 156.1 37.9)">1</text>
<text x="81.5" y="45.8">7</text>
<text x="81.5" y="47.6">8</text>
<text x="109.7" y="45.8">6</text>
<text x="140.1" y="43" transform="rotate(-90 140.1 43)">2</text>
<text x="149" y="43" transform="rotate(-90 149 43)">2</text>
<text x="156.1" y="43" transform="rotate(-90 156.1 43)">2</text>
<text x="181" y="45" transform="rotate(-90 181 45)">1</text>
<text x="215.7" y="42.3">45</text>
<text x="215.7" y="45.8">28</text>
<text x="244.9" y="45.8">44</text>
<text x="244.9" y="42.3">29</text>
<text x="69" y="53.7" transform="rotate(-90 69 53.7)">2</text>
<text x="69" y="48.6" transform="rotate(-90 69 48.6)">1</text>
<text x="109.7" y="51.2">15</text>
<text x="109.7" y="53">16</text>
<text x="134.6" y="53">2</text>
<text x="181" y="53.7" transform="rotate(-90 181 53.7)">2</text>
<text x="183.2" y="53.3">+/-0.03mm</text>
<text x="189.9" y="50.3">PMIC_SPMI_CLK</text>
<text x="215.7" y="49.4">37</text>
<text x="215.7" y="51.2">36</text>
<text x="262.8" y="53.7" transform="rotate(-90 262.8 53.7)">2</text>
<text x="262.8" y="48.6" transform="rotate(-90 262.8 48.6)">1</text>
<text x="80.6" y="54.7">23</text>
<text x="80.6" y="56.5">24</text>
<text x="140.1" y="55.7" transform="rotate(-90 140.1 55.7)">1</text>
<text x="149" y="55.7" transform="rotate(-90 149 55.7)">1</text>
<text x="157.9" y="55.7" transform="rotate(-90 157.9 55.7)">1</text>
<text x="215.7" y="54.7">13</text>
<text x="215.7" y="56.5">12</text>
<text x="216.6" y="58.3">4</text>
<text x="244.9" y="56.5">21</text>
<text x="244.9" y="54.7">5</text>
<text x="253.9" y="57.4" transform="rotate(-90 253.9 57.4)">1</text>
<text x="80.6" y="63.6">43</text>
<text x="109.7" y="65.4">34</text>
<text x="109.7" y="60.1">14</text>
<text x="140.1" y="60.8" transform="rotate(-90 140.1 60.8)">2</text>
<text x="149" y="60.8" transform="rotate(-90 149 60.8)">2</text>
<text x="157.9" y="60.8" transform="rotate(-90 157.9 60.8)">2</text>
<text x="215.7" y="60.1">20</text>
<text x="215.7" y="63.6">22</text>
<text x="215.7" y="65.4">30</text>
<text x="253.9" y="62.6" transform="rotate(-90 253.9 62.6)">2</text>
<text x="51.2" y="71.5" transform="rotate(-90 51.2 71.5)">2</text>
<text x="51.2" y="66.3" transform="rotate(-90 51.2 66.3)">1</text>
<text x="80.6" y="70.7">33</text>
<text x="109.7" y="67.2">35</text>
<text x="80.6" y="72.5">41</text>
<text x="109.7" y="72.5">42</text>
<text x="85.9" y="113.4">18</text>
<text x="113.3" y="113.4">17</text>
<text x="85.9" y="117">26</text>
<text x="113.3" y="115.2">27</text>
<text x="113.3" y="117">25</text>
<text x="113.3" y="118.7">9</text>
<text x="85.9" y="120.5">10</text>
<text x="86.8" y="124.1">2</text>
<text x="113.3" y="120.5">3</text>
<text x="113.3" y="122.3">1</text>
<text x="113.3" y="124.1">11</text>
<text x="54.8" y="130.3" transform="rotate(-90 54.8 130.3)">1</text>
<text x="70.8" y="130.3" transform="rotate(-90 70.8 130.3)">1</text>
<text x="85.9" y="127.6">19</text>
<text x="181" y="130.3" transform="rotate(-90 181 130.3)">1</text>
<text x="54.8" y="135.5" transform="rotate(-90 54.8 135.5)">2</text>
<text x="70.8" y="135.5" transform="rotate(-90 70.8 135.5)">2</text>
<text x="122.3" y="137.2" transform="rotate(-90 122.3 137.2)">2</text>
<text x="122.3" y="132.1" transform="rotate(-90 122.3 132.1)">1</text>
<text x="131.2" y="137.2" transform="rotate(-90 131.2 137.2)">2</text>
<text x="131.2" y="132.1" transform="rotate(-90 131.2 132.1)">1</text>
<text x="140.1" y="137.2" transform="rotate(-90 140.1 137.2)">2</text>
<text x="140.1" y="132.1" transform="rotate(-90 140.1 132.1)">1</text>
<text x="149" y="137.2" transform="rotate(-90 149 137.2)">2</text>
<text x="149" y="132.1" transform="rotate(-90 149 132.1)">1</text>
<text x="157.9" y="137.2" transform="rotate(-90 157.9 137.2)">2</text>
<text x="157.9" y="132.1" transform="rotate(-90 157.9 132.1)">1</text>
<text x="166.8" y="137.2" transform="rotate(-90 166.8 137.2)">2</text>
<text x="166.8" y="132.1" transform="rotate(-90 166.8 132.1)">1</text>
<text x="181" y="135.5" transform="rotate(-90 181 135.5)">2</text>
<text x="193.5" y="137.2" transform="rotate(-90 193.5 137.2)">2</text>
<text x="193.5" y="132.1" transform="rotate(-90 193.5 132.1)">1</text>
<text x="202.4" y="137.2" transform="rotate(-90 202.4 137.2)">2</text>
<text x="202.4" y="132.1" transform="rotate(-90 202.4 132.1)">1</text>
<text x="211.2" y="137.2" transform="rotate(-90 211.2 137.2)">2</text>
<text x="211.2" y="132.1" transform="rotate(-90 211.2 132.1)">1</text>
<text x="220.1" y="137.2" transform="rotate(-90 220.1 137.2)">2</text>
<text x="220.1" y="132.1" transform="rotate(-90 220.1 132.1)">1</text>
<text x="229" y="137.2" transform="rotate(-90 229 137.2)">2</text>
<text x="229" y="132.1" transform="rotate(-90 229 132.1)">1</text>
<text x="228.2" y="195.1">Title</text>
<text x="235.3" y="196.8">L2_MAIN</text>
<text x="228.2" y="200.4">Size</text>
<text x="230" y="202.2">A3</text>
<text x="235.3" y="200.4">Document Number</text>
<text x="235.3" y="202.2">PMR735A/PMR735B</text>
<text x="286.8" y="200.4">Rev</text>
<text x="288.6" y="202.2">P0</text>
<text x="228.2" y="205.7">Date:</text>
<text x="237.4" y="205.7">Thursday, May 05, 2022</text>
<text x="263.7" y="205.7">Sheet</text>
<text x="272.6" y="205.7">18</text>
<text x="278" y="205.7">of</text>
<text x="283.3" y="205.7">80</text>
</g>
<g font-size="1.6" fill="#000080">
<text x="83.6" y="24.6">U1800-3</text>
<text x="71.2" y="31.7">C1800</text>
<text x="71.2" y="33.4">10uF</text>
<text x="71.2" y="35.2">±20%</text>
<text x="126.3" y="33.3">L1800 0.33uH</text>
<text x="71.2" y="38.8">0402</text>
<text x="71.2" y="37">6.3V</text>
<text x="126.3" y="37.9">±20%</text>
<text x="131.4" y="37.9">1412</text>
<text x="142.3" y="37">C1803</text>
<text x="142.3" y="38.8">10uF</text>
<text x="142.3" y="40.6">±20%</text>
<text x="151.2" y="37">C1804</text>
<text x="151.2" y="38.8">10uF</text>
<text x="151.2" y="40.6">±20%</text>
<text x="158.3" y="37">C1833</text>
<text x="158.3" y="38.8">100pF</text>
<text x="158.3" y="40.6">±5%</text>
<text x="218.7" y="38.8">U1800-2</text>
<text x="71.2" y="47.7">C1801</text>
<text x="142.3" y="44.1">0402</text>
<text x="142.3" y="42.3">6.3V</text>
<text x="151.2" y="44.1">0402</text>
<text x="151.2" y="42.3">6.3V</text>
<text x="158.3" y="44.1">01005</text>
<text x="158.3" y="42.3">25V</text>
<text x="183.2" y="47.7">C1809</text>
<text x="265" y="47.7">C1810</text>
<text x="71.2" y="49.4">10uF</text>
<text x="71.2" y="53">6.3V</text>
<text x="71.2" y="51.2">±20%</text>
<text x="126.3" y="51.1">L1801 0.33uH</text>
<text x="183.2" y="49.4">NM</text>
<text x="183.2" y="51.2">0201</text>
<text x="265" y="49.4">1uF</text>
<text x="265" y="53">6.3V</text>
<text x="265" y="51.2">±20%</text>
<text x="71.2" y="54.8">0402</text>
<text x="126.3" y="55.7">±20%</text>
<text x="131.4" y="55.7">1412</text>
<text x="142.3" y="54.8">C1805</text>
<text x="142.3" y="56.6">10uF</text>
<text x="142.3" y="58.3">±20%</text>
<text x="151.2" y="54.8">C1806</text>
<text x="151.2" y="56.6">10uF</text>
<text x="151.2" y="58.3">±20%</text>
<text x="160.1" y="54.8">C1834</text>
<text x="160.1" y="56.6">100pF</text>
<text x="160.1" y="58.3">±5%</text>
<text x="256.1" y="56.6">C1811</text>
<text x="256.1" y="58.3">100NF</text>
<text x="265" y="54.8">0201</text>
<text x="53.4" y="65.4">C1827</text>
<text x="142.3" y="61.9">0402</text>
<text x="142.3" y="60.1">6.3V</text>
<text x="151.2" y="61.9">0402</text>
<text x="151.2" y="60.1">6.3V</text>
<text x="160.1" y="61.9">01005</text>
<text x="160.1" y="60.1">25V</text>
<text x="256.1" y="63.7">01005</text>
<text x="256.1" y="61.9">6.3V</text>
<text x="256.1" y="60.1">+/-10%</text>
<text x="53.4" y="67.2">4.7uF</text>
<text x="53.4" y="70.8">6.3V</text>
<text x="53.4" y="69">±20%</text>
<text x="218.7" y="70.8">PMR-735A-0-WLNSP48-TR-05-0</text>
<text x="53.4" y="72.6">0402</text>
<text x="83.6" y="77.9">PMR-735A-0-WLNSP48-TR-05-0</text>
<text x="88.9" y="109.9">U1800-1</text>
<text x="56.9" y="129.5">C1826</text>
<text x="56.9" y="131.2">1uF</text>
<text x="72.9" y="129.5">C1825</text>
<text x="72.9" y="131.2">1uF</text>
<text x="124.5" y="131.2">C1812</text>
<text x="133.4" y="131.2">C1813</text>
<text x="142.3" y="131.2">C1814</text>
<text x="151.2" y="131.2">C1815</text>
<text x="160.1" y="131.2">C1830</text>
<text x="168.9" y="131.2">C1831</text>
<text x="183.7" y="129.5">C1832</text>
<text x="185.7" y="131.2">4.7uF</text>
<text x="195.6" y="131.2">C1820</text>
<text x="204.5" y="131.2">C1821</text>
<text x="213.4" y="131.2">C1823</text>
<text x="222.3" y="131.2">C1824</text>
<text x="231.2" y="131.2">C1822</text>
<text x="56.9" y="136.6">0201</text>
<text x="56.9" y="134.8">6.3V</text>
<text x="56.9" y="133">±20%</text>
<text x="72.9" y="136.6">0201</text>
<text x="72.9" y="134.8">6.3V</text>
<text x="72.9" y="133">±20%</text>
<text x="88.9" y="133">PMR-735A-0-WLNSP48-TR-05-0</text>
<text x="124.5" y="133">2.2uF</text>
<text x="124.5" y="136.6">6.3V</text>
<text x="124.5" y="134.8">+/-20%</text>
<text x="133.4" y="133">2.2uF</text>
<text x="133.4" y="136.6">6.3V</text>
<text x="133.4" y="134.8">+/-20%</text>
<text x="142.3" y="133">2.2uF</text>
<text x="142.3" y="136.6">6.3V</text>
<text x="142.3" y="134.8">+/-20%</text>
<text x="151.2" y="133">2.2uF</text>
<text x="151.2" y="136.6">6.3V</text>
<text x="151.2" y="134.8">+/-20%</text>
<text x="160.1" y="133">2.2uF</text>
<text x="160.1" y="136.6">6.3V</text>
<text x="160.1" y="134.8">+/-20%</text>
<text x="168.9" y="133">2.2uF</text>
<text x="168.9" y="136.6">6.3V</text>
<text x="168.9" y="134.8">+/-20%</text>
<text x="184.4" y="133">±20%</text>
<text x="185" y="136.6">0402</text>
<text x="185.7" y="134.8">10V</text>
<text x="195.6" y="133">2.2uF</text>
<text x="195.6" y="136.6">6.3V</text>
<text x="195.6" y="134.8">+/-20%</text>
<text x="204.5" y="133">2.2uF</text>
<text x="204.5" y="136.6">6.3V</text>
<text x="204.5" y="134.8">+/-20%</text>
<text x="213.4" y="133">2.2uF</text>
<text x="213.4" y="136.6">6.3V</text>
<text x="213.4" y="134.8">+/-20%</text>
<text x="222.3" y="133">2.2uF</text>
<text x="222.3" y="136.6">6.3V</text>
<text x="222.3" y="134.8">+/-20%</text>
<text x="231.2" y="133">1uF</text>
<text x="231.2" y="136.6">6.3V</text>
<text x="231.2" y="134.8">±20%</text>
<text x="124.5" y="138.3">0201</text>
<text x="133.4" y="138.3">0201</text>
<text x="142.3" y="138.3">0201</text>
<text x="151.2" y="138.3">0201</text>
<text x="160.1" y="138.3">0201</text>
<text x="168.9" y="138.3">0201</text>
<text x="195.6" y="138.3">0201</text>
<text x="204.5" y="138.3">0201</text>
<text x="213.4" y="138.3">0201</text>
<text x="222.3" y="138.3">0201</text>
<text x="231.2" y="138.3">0201</text>
</g>
<g font-size="1.6" fill="#004080">
<text x="84.5" y="29.2">VDD_S1_1</text>
<text x="100.2" y="29.2">VREG_S1</text>
<text x="84.5" y="30.9">VDD_S1_2</text>
<text x="99.3" y="34.5">VSW_S1_1</text>
<text x="84.5" y="38.1">GND_S1_1</text>
<text x="84.5" y="39.8">GND_S1_2</text>
<text x="96.9" y="39.8">RMT_GND_S1</text>
<text x="99.3" y="36.3">VSW_S1_2</text>
<text x="84.5" y="46.9">VDD_S2_1</text>
<text x="100.2" y="46.9">VREG_S2</text>
<text x="219.6" y="43.4">VPH_PWR</text>
<text x="219.6" y="46.9">FAULT_N</text>
<text x="231.5" y="43.4">TEST_EN_VPP</text>
<text x="231.6" y="46.9">VDD_1P8_SYS</text>
<text x="84.5" y="48.7">VDD_S2_2</text>
<text x="99.3" y="52.3">VSW_S2_1</text>
<text x="219.6" y="50.5">SPMI_CLK</text>
<text x="219.6" y="52.3">SPMI_DATA</text>
<text x="84.5" y="55.8">GND_S2_1</text>
<text x="84.5" y="57.6">GND_S2_2</text>
<text x="99.3" y="54.1">VSW_S2_2</text>
<text x="219.6" y="55.8">GPIO_01</text>
<text x="219.6" y="57.6">GPIO_02</text>
<text x="219.6" y="59.4">GPIO_03</text>
<text x="235.1" y="57.6">REF_GND</text>
<text x="235.5" y="55.8">REF_BYP</text>
<text x="84.5" y="64.7">VDD_S3</text>
<text x="96.9" y="61.2">RMT_GND_S2</text>
<text x="219.6" y="61.2">GPIO_04</text>
<text x="219.6" y="64.7">CMN_GND_1</text>
<text x="84.5" y="71.8">GND_S3_1</text>
<text x="98.5" y="66.5">VREG_S3_1</text>
<text x="98.5" y="68.3">VREG_S3_2</text>
<text x="219.6" y="66.5">CMN_GND_2</text>
<text x="84.5" y="73.6">GND_S3_2</text>
<text x="101" y="73.6">VSW_S3</text>
<text x="89.8" y="114.5">VDD_L1_L2</text>
<text x="89.8" y="118.1">VDD_L3</text>
<text x="104" y="114.5">VREG_L1</text>
<text x="104" y="116.3">VREG_L2</text>
<text x="104" y="118.1">VREG_L3</text>
<text x="104" y="119.8">VREG_L4</text>
<text x="89.8" y="121.6">VDD_L4</text>
<text x="89.8" y="125.2">VDD_L5_L6</text>
<text x="104" y="121.6">VREG_L5</text>
<text x="104" y="123.4">VREG_L6</text>
<text x="104" y="125.2">VREG_L7</text>
<text x="89.8" y="128.7">VDD_L7_VBOB</text>
</g>
<g font-size="1.6" fill="#000040">
<text x="193.3" y="46.8">FAULT_N</text>
<text x="186.9" y="52.1">PMIC_SPMI_DATA</text>
<text x="192.4" y="59.1">WIFI_THERM</text>
<text x="192.4" y="55.5">PA_THERM0</text>
<text x="192.4" y="57.3">PA_THERM1</text>
</g>
<g font-size="1.3">
<text x="30.8" y="1.3">5</text>
<text x="88.9" y="1.3">4</text>
<text x="146.9" y="1.3">3</text>
<text x="205" y="1.3">2</text>
<text x="263.1" y="1.3">1</text>
<text x=".5" y="28.4">D</text>
<text x="292.6" y="28.4">D</text>
<text x=".5" y="79.5">C</text>
<text x="292.6" y="79.5">C</text>
<text x=".5" y="130.6">B</text>
<text x="292.6" y="130.6">B</text>
<text x=".5" y="181.7">A</text>
<text x="292.6" y="181.7">A</text>
<text x="30.8" y="207.4">5</text>
<text x="88.9" y="207.4">4</text>
<text x="146.9" y="207.4">3</text>
<text x="205" y="207.4">2</text>
<text x="263.1" y="207.4">1</text>
</g>
</svg>
